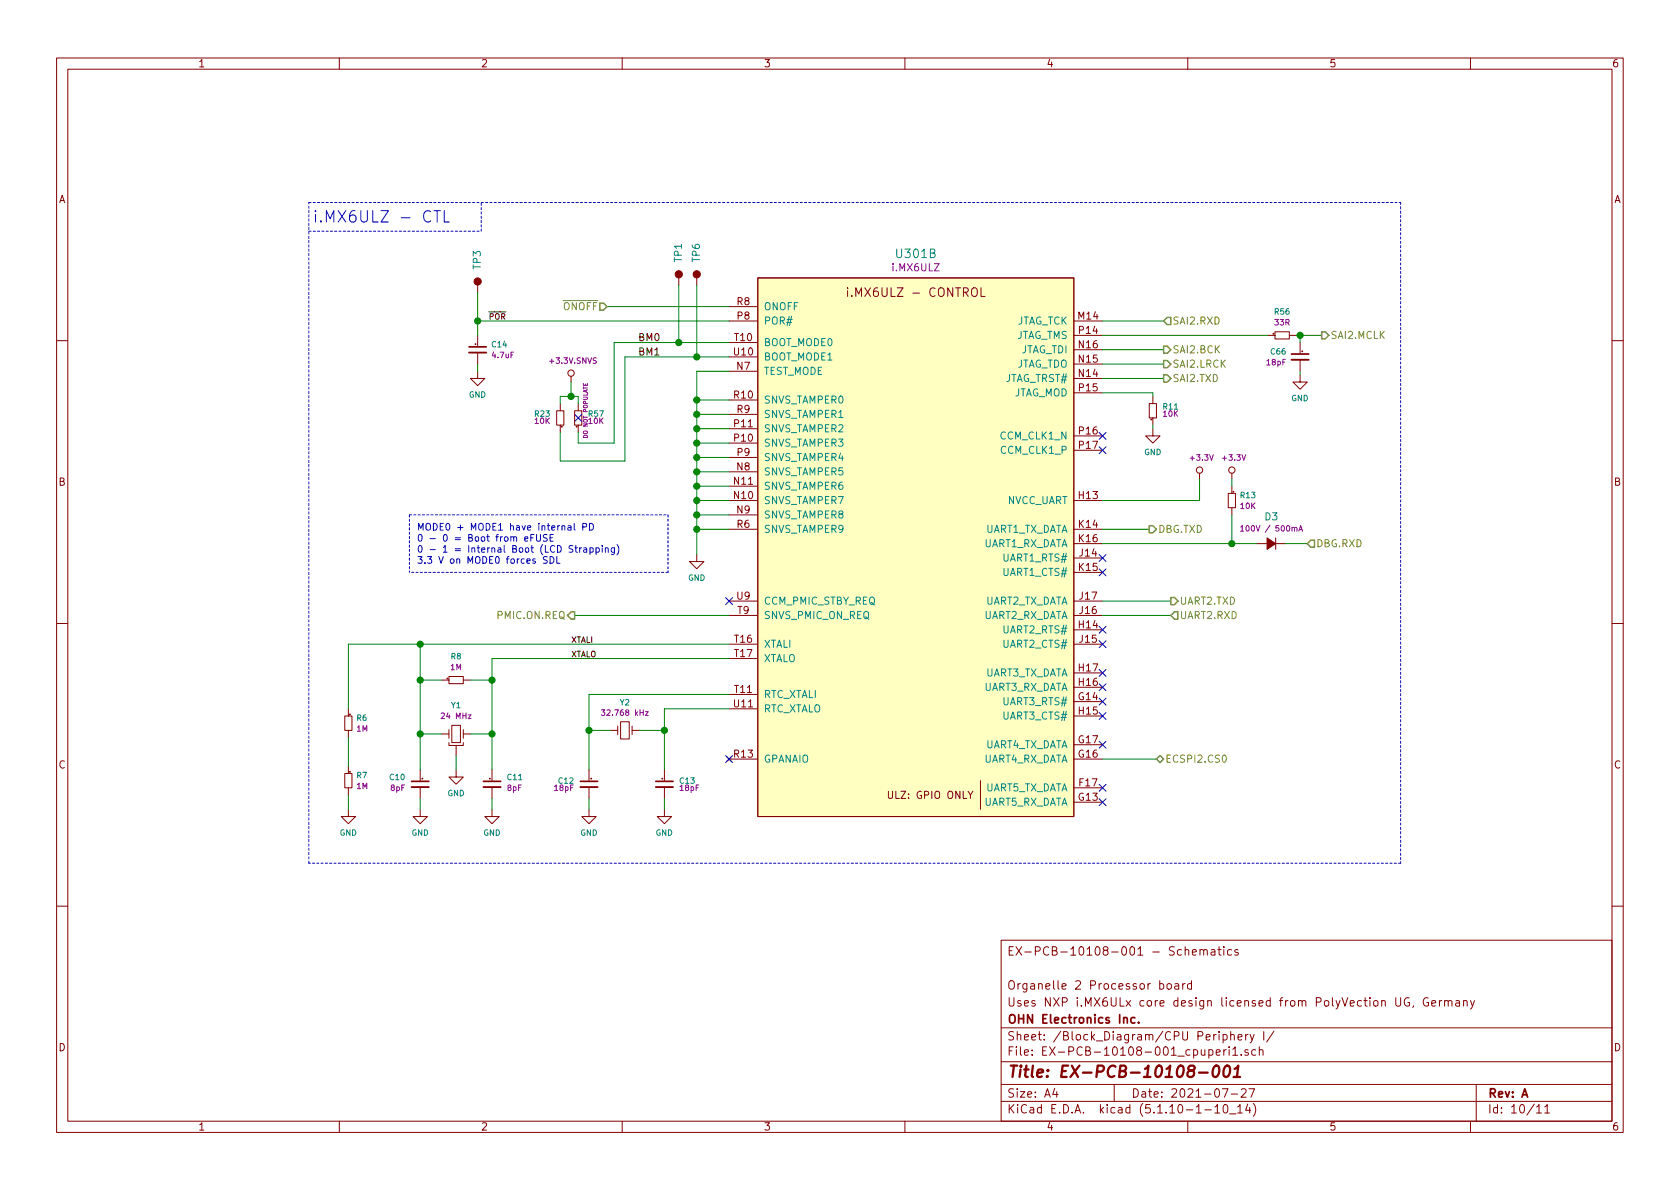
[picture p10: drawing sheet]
<svg xmlns="http://www.w3.org/2000/svg" width="297mm" height="210mm" viewBox="0 0 297 210" stroke-linecap="round" stroke-linejoin="round" font-family="sans-serif">
<g fill="none" stroke="#840000" stroke-width=".18">
<path d="M10 10.3h277v189.9h-277zM12 12.2h273v186.1h-273zM60 10.3v1.9M110 10.3v1.9M160 10.3v1.9M210 10.3v1.9M260 10.3v1.9M84.5 50.4v1.3M84.5 59.3v1.9M120 49.1v1.3M123.2 49.1v1.3M128.9 56.8h5.1"/>
<path d="M128.9 54.2h5.1M134 49.1h55.9v95.3h-55.9zM149.9 50.9v.1M149.9 51.4v1M173.5 50.9v1.5h.7M189.9 59.3h5M189.9 56.8h5M224.2 59.3h1.2M225.4 58.7h2.6v1.2h-2.6zM228 59.3h1.2M10 60.2h2M84.5 65.7v1.2h-1.3l1.3 1.3 1.2-1.3h-1.2"/>
<path d="M84.5 62.4v2M98.4 72.6h1.3v2.6h-1.3zM99.1 71.4v1.2M99.1 75.2v1.2M101 66.5v1.1M101.6 72.6h1.3v2.6h-1.3zM102.2 71.4v1.2M102.2 75.2v1.2M128.9 65.7h5.1M128.9 78.4h5.1M128.9 75.8h5.1M128.9 70.7h5.1"/>
<path d="M128.9 73.3h5.1M128.9 60.6h5.1M128.9 63.1h5.1M189.9 66.9h5M189.9 64.4h5M189.9 61.8h5M189.9 69.5h5M189.9 77.1h5M189.9 79.6h5M203.2 71.4h1.3v2.5h-1.3zM203.8 75.8v1.3h1.3l-1.3 1.3-1.2-1.3h1.2M203.8 70.1v1.3"/>
<path d="M203.8 73.9v1.3M229.9 66.3v1.3h-1.3l1.3 1.2 1.2-1.2h-1.2M229.9 60.6v1.9M229.9 63.6v2.1M285 60.2h2M123.2 98v1.3h1.3l-1.3 1.3-1.3-1.3h1.3M128.9 88.5h5.1M128.9 93.6h5.1M128.9 86h5.1M128.9 83.4h5.1M128.9 91.1h5.1M128.9 80.9h5.1"/>
<path d="M189.9 96.1h5M189.9 88.5h5M189.9 98.7h5M189.9 93.6h5M212.1 83.7v1M217.2 87.2h1.2v2.6h-1.2zM217.8 83.7v1M217.8 86v1.2M217.8 89.8v1.3M222.2 96.1h1.8M225.6 95.1v2M225.6 96.1h1.7"/>
<path d="M10 110.3h2M79.4 119.6h2.5v1.3h-2.5zM128.9 113.9h5.1M128.9 108.8h5.1M128.9 106.3h5.1M128.9 116.5h5.1M189.9 111.4h5M189.9 119h5M189.9 113.9h5M189.9 108.8h5M189.9 106.3h5M189.9 101.2h5"/>
<path d="M285 110.3h2M61 136.8h1.2v2.5h-1.2zM61 126.6h1.2v2.6h-1.2zM61.6 125.3v1.3M61.6 129.2v1.2M61.6 135.5v1.3M61.6 139.3v1.3M74.3 136.1v1.9M74.3 139.2v2M78.1 129.8h1.3M78.1 120.3h1.3M79.4 131.3v.5h2.5v-.5"/>
<path d="M79.4 129v1.6M79.9 128.3h1.5v3h-1.5zM80.6 136.1v1.3h1.3l-1.3 1.3-1.2-1.3h1.2M80.6 131.9v1.7M81.9 129v1.6M81.9 129.8h1.3M81.9 120.3h1.3M87 136.1v1.9M87 139.2v2M104.1 136.1v1.9M104.1 139.2v2M107.9 129.2h1.3"/>
<path d="M109.2 128.4v1.5M109.7 127.6h1.6v3.1h-1.6zM111.8 128.4v1.5M111.8 129.2h1.2M117.5 136.1v1.9M117.5 139.2v2M128.5 133.9l.8 .7M128.9 134.2h5.1M128.9 122.8h5.1M128.9 125.3h5.1M129.3 133.9l-.8 .7M171.2 139.9l.4 .7 .4-.7"/>
<path d="M173.4 138v5.1M189.9 139.3h5M189.9 124.1h5M189.9 134.2h5M189.9 131.7h5M189.9 126.6h5M189.9 121.5h5M61.6 143.1v1.3h1.3l-1.3 1.3-1.3-1.3h1.3M74.3 143.1v1.3h1.3l-1.3 1.3-1.3-1.3h1.3M87 143.1v1.3h1.3l-1.3 1.3-1.3-1.3h1.3M104.1 143.1v1.3h1.3l-1.3 1.3-1.2-1.3h1.2M117.5 143.1v1.3h-1.3l1.3 1.3 1.2-1.3h-1.2"/>
<path d="M189.9 141.9h5M10 160.2h2M177 166.3h108v32h-108zM205.1 174l.4-.1 .3 .3-.1 .6-.2 .1-.4-.1M206.4 174.1l.2-.2 .4 .2v.7l-.2 .1-.4-.1zM207.7 174h.6l.1 .9M208.4 174.3l-.5 .1-.2 .2 .2 .3 .5-.1M209.1 173.9v1M209.5 173.9l-.3 .1-.1 .2M209.5 168h.1a.37 .37 0 0 1 .6 .1v.8M210.7 174l-.4-.1-.3 .3v.6l.3 .1 .4-.1M210.7 173.4v1.5"/>
<path d="M210.8 168.4l.7-.1v-.3l-.5-.1-.2 .2 .1 .7h.6M212.2 168a.37 .37 0 0 1 .6 .1v.8M212.2 167.9v1M212.8 168.1l.2-.2 .4 .1 .1 .9M214.2 168h.6v.9M214.8 168.3h-.5l-.2 .2 .2 .4 .5-.1M215.3 167.9h.6M215.5 167.4v1.3l.4 .2M216.4 167.4v.2M216.4 167.9v1M217.8 168l-.5-.1-.3 .3 .1 .6 .2 .1 .5-.1M218.9 168a.37 .37 0 0 0-.6 .1l.1 .2 .5 .2v.1l-.2 .3-.4-.1"/>
<path d="M246.8 176.4v1.2l.3 .3h.3l.2-.3v-1.2M249.1 176.5a.73 .73 0 0 0-.9 .5 .73 .73 0 0 0 .6 .9l.4-.1v-.5h-.3M249.9 177.8l-.1 .3M252.5 176.5a.73 .73 0 0 0-.9 .5 .73 .73 0 0 0 .5 .9l.5-.1v-.5h-.3M253.1 177.4l.7-.1v-.3l-.4-.1-.3 .2 .1 .7h.6M254.5 176.9v1M254.9 176.9l-.3 .2-.1 .1M255.4 177.1l.2-.2 .4 .1 .1 .9M255.4 176.9v1M256.1 177.1a.36 .36 0 0 1 .3-.2 .36 .36 0 0 1 .3 .2v.8M257.4 177h.6l.1 .9M258.1 177.3l-.5 .1a.29 .29 0 0 0-.3 .2 .29 .29 0 0 0 .3 .3l.5-.1"/>
<path d="M258.8 177.1l.2-.2 .4 .1v.9M258.8 176.9v1M260 176.9l.3 1M260.7 176.9l-.5 1.4-.2 .1M285 160.2h2M60 198.3v1.9M110 198.3v1.9M160 198.3v1.9M177 194.8h108M177 191.8h108M177 187.8h108M177 181.8h108"/>
<path d="M186.5 192.5l-.4 1h1M186.8 193v1M197 191.8v3M210 198.3v1.9M213 196.3h1.2M214.8 195.8l.4-.5v1.5M214.8 196.8h.9M215 186.1l.7-.1v-.3l-.5-.1-.2 .2 .1 .7h.6M216.1 192.5h1l-.6 1.5M216.3 183l.4-.1 .3 .3-.1 .6-.2 .1-.4-.1M216.4 195.5l.3-.2a.94 .94 0 0 1 0 1.5l-.4-.3v-.6zM216.4 185.6v1"/>
<path d="M216.8 185.6l-.4 .3M217.3 185.1v.2M217.3 185.6v1M217.4 197h1.1M217.6 183.1l.2-.2 .4 .1v.9M217.6 182.4v1.5M217.7 193.5h1.1M218 185.5l.4-.4v1.5M218 186.6h.8M218.8 195.8l.5-.5v1.5M218.8 196.8h.9M218.9 183.4l.7-.1-.1-.3-.4-.1-.2 .2v.7h.6"/>
<path d="M219.5 186.5v.1M219.5 192.7l.2-.2h.3l.3 .2v.3v.2l-.9 .8h.9M220.2 182.9v1M220.6 195.2l-.4 1.1h1M220.7 185.7a.37 .37 0 0 0-.6 .1l.1 .2 .5 .2 .1 .1-.3 .3-.4-.1M220.7 182.9l-.5 .3M220.8 192.5h1l-.6 1.5M221 195.8v1M221 182.9l.4 1M221.6 195.1a1.71 1.71 0 0 1 0 2.3M221.7 182.9l-.5 1.4-.2 .1M222 185.7l-.4-.1-.3 .3 .1 .6 .2 .1 .4-.1"/>
<path d="M222.7 185.7a.37 .37 0 0 1 .6 .1v.8M222.7 185.1v1.5M223.4 182.4v1.5M225.2 182.3l-1.2 2M260 198.3v1.9M261 191.8v6.5M271.7 195.8l.4-.5v1.5M271.7 196.8h.8M273.1 195.8l.5-.5v1.5M273.1 196.8h.9"/>
<circle cx="225.1" cy="59" r=".08"/>
<circle cx="84.1" cy="60.9" r=".08"/>
<circle cx="99.3" cy="75.5" r=".08"/>
<circle cx="101" cy="66" r=".56"/>
<circle cx="102" cy="75.5" r=".08"/>
<circle cx="203.6" cy="74.2" r=".08"/>
<circle cx="230.3" cy="62.1" r=".08"/>
<circle cx="212.1" cy="83.1" r=".56"/>
<circle cx="217.8" cy="83.1" r=".56"/>
<circle cx="218.1" cy="87" r=".08"/>
<circle cx="79.1" cy="120" r=".08"/>
<circle cx="61.9" cy="136.5" r=".08"/>
<circle cx="61.9" cy="126.3" r=".08"/>
<circle cx="74.7" cy="137.7" r=".08"/>
<circle cx="86.6" cy="137.7" r=".08"/>
<circle cx="104.5" cy="137.7" r=".08"/>
<circle cx="117.1" cy="137.7" r=".08"/>
</g>
<path d="M210.4 189.3l-.3-.4 .2-.4 .6-.1 .3 .2a.45 .45 0 0 1-.4 .7 .65 .65 0 0 0-.7 .3 .65 .65 0 0 0 0 .7 .66 .66 0 0 0 .8 0 .66 .66 0 0 0 .2-.8l-.3-.2M212 189.7h1.5M214.8 188.5a.44 .44 0 0 1 .5 0 .44 .44 0 0 1 .2 .3 1.15 1.15 0 0 1-.7 1.6 1.3 1.3 0 0 1 0-1.9zM216.6 188.6a.45 .45 0 0 1 .5-.2 .45 .45 0 0 1 .3 .4 1.15 1.15 0 0 1-.7 1.6l-.2-.1a1.55 1.55 0 0 1 .1-1.7zM218.1 190.4h1.2M218.3 189l.6-.6-.2 2" fill="none" stroke="#840000" stroke-width=".41"/>
<path d="M82.9 61.3h3.1M228.3 62.6h3.1M72.8 138.2h3M85.5 138.2h3M102.6 138.2h3.1M116 138.2h3M198.7 180.1v-.1a.37 .37 0 0 1 .6 .1v.8M200.7 180l-.5-.1-.3 .3 .1 .6 .2 .1 .5-.1M201.3 180.8v.1" fill="none" stroke="#840000" stroke-width=".3"/>
<path d="M82.9 62.4h3.1M228.3 63.6h3.1M72.8 139.2h3M85.5 139.2h3M102.6 139.2h3.1M116 139.2h3" fill="none" stroke="#840000" stroke-width=".33"/>
<g fill="#840000" stroke="#840000" stroke-width=".18">
<path d="M224 95.1l1.6 1-1.6 1z"/>
<circle cx="120" cy="48.5" r=".63"/>
<circle cx="123.2" cy="48.5" r=".63"/>
<circle cx="84.5" cy="49.8" r=".63"/>
</g>
<path d="M219.4 93.2l.2-.3v1M219.4 93.9h.5M229.6 93.9l.4-1 .3 1M229.7 93.6h.5M106.3 125.5h.6l-.3 .4 .3 .2v.4l-.6-.1M114.1 125.9h.5l-.5 .6h.5" fill="none" stroke="#840084" stroke-width=".18"/>
<path d="M134 49.1h55.9v95.3h-55.9z" fill="#ffffc2" stroke="#ffffc2" stroke-width=".18"/>
<path d="M54.6 35.8h193M247.6 35.8v116.8M54.6 40.9h30.5M85.1 40.9v-5.1M72.4 91.1h45.7M72.4 91.1v10.1M118.1 91.1v10.1M118.1 101.2h-45.7M54.6 152.6v-116.8M247.6 152.6h-193" fill="none" stroke="#0000c2" stroke-width=".18" stroke-dasharray=".4 .4"/>
<g fill="none" stroke="#008400" stroke-width=".18">
<path d="M84.5 51.7v7.6M84.5 56.8h44.4M107.3 54.2h21.6M120 50.4v10.2M123.2 50.4v12.7M194.9 59.3h29.3M194.9 56.8h10.8M229.2 59.3h4.5M229.9 59.3v1.3M84.5 64.4v1.3M99.1 71.4v-1.3h3.1v1.3M101 67.6v2.5"/>
<path d="M123.2 75.8h5.7M123.2 73.3h5.7M123.2 78.4h5.7M123.2 70.7h5.7M128.9 60.6h-20.3v17.8h-6.4v-2M128.9 65.7h-5.7v32.3M128.9 63.1h-18.4v18.4h-11.4v-5.1M194.9 69.5h8.9v.6M194.9 66.9h10.8M194.9 64.4h10.8M194.9 61.8h10.8M203.8 75.2v.6"/>
<path d="M229.9 65.7v.6M123.2 93.6h5.7M123.2 88.5h5.7M123.2 91.1h5.7M123.2 86h5.7M123.2 83.4h5.7M123.2 80.9h5.7M194.9 93.6h8.3M194.9 96.1h27.3M212.1 84.7v3.8h-17.2M217.8 84.7v1.3M217.8 91.1v5"/>
<path d="M227.3 96.1h3.8M74.3 113.9v22.2M101.6 108.8h27.3M128.9 116.5h-41.9v19.6M128.9 113.9h-67.3v11.4M194.9 108.8h12.1M194.9 106.3h12.1M61.6 130.4v5.1M74.3 120.3h3.8M74.3 129.8h3.8M80.6 133.6v2.5M83.2 120.3h3.8"/>
<path d="M83.2 129.8h3.8M104.1 129.2h3.8M113 129.2h4.5M128.9 125.3h-11.4v10.8M128.9 122.8h-24.8v13.3M194.9 134.2h9.6M61.6 140.6v2.5M74.3 141.2v1.9M87 141.2v1.9M104.1 141.2v1.9M117.5 141.2v1.9"/>
</g>
<path d="M106 53.6h.7l.6 .6-.6 .7h-.7zM206.4 56.1h.6v1.3h-.6l-.7-.6zM233.7 58.7h.6l.6 .6-.6 .6h-.6zM205.7 61.2h.7l.6 .6-.6 .7h-.7zM205.7 63.7h.7l.6 .7-.6 .6h-.7zM205.7 66.3h.7l.6 .6-.6 .7h-.7zM203.2 93h.6l.7 .6-.7 .6h-.6zM231.8 95.5h.6v1.3h-.6l-.7-.7zM101 108.2h.6v1.3h-.6l-.7-.7zM207 105.7h.6l.7 .6-.7 .6h-.6zM207.6 108.2h.7v1.3h-.7l-.6-.7zM204.5 134.2l.6-.6 .6 .6-.6 .7z" fill="none" stroke="#848400" stroke-width=".25"/>
<path d="M216.2 133.6l.2-.1a.69 .69 0 0 1 .4 .7 .69 .69 0 0 1-.4 .6l-.2-.2-.1-.3z" fill="none" stroke="#848400" stroke-width=".18"/>
<g fill="none" stroke="#0000c2" stroke-width=".18">
<path d="M76.7 37.3h1.2M77.3 37.3v2M78.5 37.3v2h1M92.8 95.3l.5-.1v-.2l-.4-.1-.1 .2v.6h.5M93.9 95.1h.3M94.4 94.5h-.5v1.2M94.9 94.5v1l.2 .2h.3l.2-.2v-1M96.7 94.6l-.4-.1-.2 .1v.4l.6 .2v.3l-.2 .2h-.4M96.7 98.5l-.4-.1-.2 .1v.4l.6 .3v.2l-.2 .2h-.4M97.3 98.4a.6 .6 0 0 1 .6 .6 .6 .6 0 0 1-.6 .6zM97.3 95.1h.4M97.8 94.5h-.5v1.2h.5"/>
<path d="M98.5 98.4v1.2h.5M100.4 93h.5l.1 .7M101 93.2l-.4 .1-.2 .2 .2 .2h.4M101.3 96.5h-.5l-.1 .1v.3l.5 .2 .1 .3-.2 .3-.5-.1M101.5 92.6v1l.2 .1M101.6 96.9h.5M101.8 96.5v1l.3 .2M102.5 96.9v.8M102.8 96.9l-.3 .2M103 93.2l.6-.1 .1-.4-.2-.1h-.5v1.1M103.2 96.9h.5v.8M103.7 97.1l-.3 .1-.2 .2v.2h.5"/>
<path d="M104.2 92.6a.6 .6 0 0 1 .7 .5 .6 .6 0 0 1-.7 .6zM104.3 96.9h.3l.3 .2-.1 .5h-.5M104.3 96.9v1.2M105.4 96.9h.3l.3 .2-.2 .5h-.4M105.4 96.9v1.2M106.5 96.5v.1M106.5 96.9v.8M107 97l.5-.1v.8M107 96.9v.8M108.6 96.9v.9l-.2 .3-.3-.1M108.6 96.9h-.3l-.2 .2 .1 .5h.4M109.1 96.3a1.38 1.38 0 0 1 0 1.8"/>
</g>
<g fill="#008400" stroke="#008400" stroke-width=".25">
<circle cx="217.8" cy="96.1" r=".51"/>
<circle cx="123.2" cy="70.7" r=".51"/>
<circle cx="123.2" cy="73.3" r=".51"/>
<circle cx="229.9" cy="59.3" r=".51"/>
<circle cx="123.2" cy="75.8" r=".51"/>
<circle cx="87" cy="129.8" r=".51"/>
<circle cx="117.5" cy="129.2" r=".51"/>
<circle cx="84.5" cy="56.8" r=".51"/>
<circle cx="101" cy="70.1" r=".51"/>
<circle cx="104.1" cy="129.2" r=".51"/>
<circle cx="74.3" cy="129.8" r=".51"/>
<circle cx="123.2" cy="93.6" r=".51"/>
<circle cx="123.2" cy="91.1" r=".51"/>
<circle cx="123.2" cy="78.4" r=".51"/>
<circle cx="123.2" cy="88.5" r=".51"/>
<circle cx="123.2" cy="80.9" r=".51"/>
<circle cx="74.3" cy="120.3" r=".51"/>
<circle cx="87" cy="120.3" r=".51"/>
<circle cx="123.2" cy="83.4" r=".51"/>
<circle cx="74.3" cy="113.9" r=".51"/>
<circle cx="123.2" cy="86" r=".51"/>
<circle cx="120" cy="60.6" r=".51"/>
<circle cx="123.2" cy="63.1" r=".51"/>
</g>
<g fill="none" stroke="#000084" stroke-width=".18">
<path d="M101.6 73.3l1.2 1.2M102.8 73.3l-1.2 1.2M194.3 76.5l1.3 1.2M194.3 79l1.3 1.2M195.6 76.5l-1.3 1.2M195.6 79l-1.3 1.2M194.3 98.1l1.3 1.2M195.6 98.1l-1.3 1.2M128.3 105.7l1.2 1.2M129.5 105.7l-1.2 1.2M194.3 100.6l1.3 1.2M194.3 110.8l1.3 1.2"/>
<path d="M194.3 113.3l1.3 1.2M194.3 118.4l1.3 1.2M195.6 100.6l-1.3 1.2M195.6 110.8l-1.3 1.2M195.6 113.3l-1.3 1.2M195.6 118.4l-1.3 1.2M128.3 133.6l1.2 1.2M129.5 133.6l-1.2 1.2M194.3 131.1l1.3 1.2M194.3 138.7l1.3 1.2M194.3 123.5l1.3 1.2M194.3 126l1.3 1.2"/>
<path d="M194.3 120.9l1.3 1.2M195.6 131.1l-1.3 1.2M195.6 138.7l-1.3 1.2M195.6 123.5l-1.3 1.2M195.6 126l-1.3 1.2M195.6 120.9l-1.3 1.2M194.3 141.2l1.3 1.3M195.6 141.2l-1.3 1.3"/>
</g>
<text font-size="2.8" fill="#0000c2" x="55.2" y="39.4">i.MX6ULZ - CTL</text>
<text font-size="2.8" fill="#840000" x="178" y="190.5">Title: EX-PCB-10108-001</text>
<text font-size="2.1" fill="#008484" x="158.6" y="45.6">U301B</text>
<g font-size="2.1" fill="#840000">
<text x="150.9" y="52.5">i.MX6ULZ - CONTROL</text>
<text x="178" y="169">EX-PCB-10108-001 - Schematics</text>
<text x="178" y="178">Uses NXP i.MX6ULx core design licensed from PolyVection UG, Germany</text>
<text x="178" y="175">Organelle 2 Processor board</text>
<text x="178" y="184">Sheet: /Block_Diagram/CPU Periphery I/</text>
<text x="178" y="181">OHN Electronics Inc.</text>
<text x="178" y="186.7">File: EX-PCB-10108-001_cpuperi1.sch</text>
<text x="178" y="196.9">KiCad E.D.A. kicad (5.1.10-1-10_14)</text>
<text x="178" y="194.1">Size: A4</text>
<text x="200" y="194.1">Date: 2021-07-27</text>
<text x="263" y="194.1">Rev: A</text>
<text x="263" y="196.9">Id: 10/11</text>
</g>
<g font-size="1.8" fill="#840000">
<text x="35" y="11.9">1</text>
<text x="85" y="11.9">2</text>
<text x="135" y="11.9">3</text>
<text x="185" y="11.9">4</text>
<text x="235" y="11.9">5</text>
<text x="285" y="11.9">6</text>
<text x="10.4" y="35.9">A</text>
<text x="285.4" y="35.9">A</text>
<text x="130.3" y="54">R8</text>
<text x="130.4" y="56.5">P8</text>
<text x="190.7" y="56.5">M14</text>
<text x="190.8" y="59">P14</text>
<text x="129.8" y="62.9">U10</text>
<text x="129.9" y="60.3">T10</text>
<text x="130.3" y="65.4">N7</text>
<text x="190.8" y="64.1">N15</text>
<text x="190.8" y="61.6">N16</text>
<text x="129.8" y="70.5">R10</text>
<text x="190.8" y="66.7">N14</text>
<text x="190.8" y="69.2">P15</text>
<text x="129.9" y="75.6">P11</text>
<text x="130.3" y="73">R9</text>
<text x="190.8" y="76.8">P16</text>
<text x="129.9" y="78.1">P10</text>
<text x="130.3" y="83.2">N8</text>
<text x="130.4" y="80.6">P9</text>
<text x="190.8" y="79.4">P17</text>
<text x="10.4" y="85.9">B</text>
<text x="129.8" y="88.3">N10</text>
<text x="129.8" y="85.7">N11</text>
<text x="190.8" y="88.3">H13</text>
<text x="285.4" y="85.9">B</text>
<text x="130.3" y="90.8">N9</text>
<text x="130.3" y="93.3">R6</text>
<text x="190.8" y="93.3">K14</text>
<text x="190.8" y="95.9">K16</text>
<text x="190.8" y="101">K15</text>
<text x="190.9" y="98.4">J14</text>
<text x="130.3" y="106">U9</text>
<text x="190.9" y="106">J17</text>
<text x="129.9" y="113.7">T16</text>
<text x="130.4" y="108.6">T9</text>
<text x="190.8" y="111.1">H14</text>
<text x="190.9" y="113.7">J15</text>
<text x="190.9" y="108.6">J16</text>
<text x="129.9" y="116.2">T17</text>
<text x="190.8" y="118.7">H17</text>
<text x="129.8" y="125.1">U11</text>
<text x="129.9" y="122.5">T11</text>
<text x="190.7" y="123.8">G14</text>
<text x="190.8" y="121.3">H16</text>
<text x="190.7" y="131.4">G17</text>
<text x="190.8" y="126.4">H15</text>
<text x="10.4" y="135.9">C</text>
<text x="129.8" y="134">R13</text>
<text x="190.7" y="134">G16</text>
<text x="285.4" y="135.9">C</text>
<text x="157.3" y="141.3">ULZ: GPIO ONLY</text>
<text x="190.7" y="141.6">G13</text>
<text x="190.9" y="139.1">F17</text>
<text x="10.4" y="185.9">D</text>
<text x="285.4" y="185.9">D</text>
<text x="35" y="199.9">1</text>
<text x="85" y="199.9">2</text>
<text x="135" y="199.9">3</text>
<text x="185" y="199.9">4</text>
<text x="235" y="199.9">5</text>
<text x="285" y="199.9">6</text>
</g>
<g font-size="1.8" fill="#008484">
<text x="85" y="47.6" transform="rotate(-90 85 47.6)">TP3</text>
<text x="120.6" y="46.3" transform="rotate(-90 120.6 46.3)">TP1</text>
<text x="123.7" y="46.3" transform="rotate(-90 123.7 46.3)">TP6</text>
<text x="135" y="57.4">POR#</text>
<text x="135" y="54.9">ONOFF</text>
<text x="179.4" y="59.9">JTAG_TMS</text>
<text x="179.5" y="57.4">JTAG_TCK</text>
<text x="135" y="61.2">BOOT_MODE0</text>
<text x="135" y="63.7">BOOT_MODE1</text>
<text x="179.4" y="65">JTAG_TDO</text>
<text x="180.3" y="62.5">JTAG_TDI</text>
<text x="135" y="66.3">TEST_MODE</text>
<text x="135" y="71.4">SNVS_TAMPER0</text>
<text x="177.5" y="67.6">JTAG_TRST#</text>
<text x="179" y="70.1">JTAG_MOD</text>
<text x="135" y="76.4">SNVS_TAMPER2</text>
<text x="135" y="73.9">SNVS_TAMPER1</text>
<text x="177" y="77.7">CCM_CLK1_N</text>
<text x="135" y="79">SNVS_TAMPER3</text>
<text x="135" y="81.5">SNVS_TAMPER4</text>
<text x="177.1" y="80.3">CCM_CLK1_P</text>
<text x="135" y="89.1">SNVS_TAMPER7</text>
<text x="135" y="86.6">SNVS_TAMPER6</text>
<text x="135" y="84.1">SNVS_TAMPER5</text>
<text x="178" y="89.1">NVCC_UART</text>
<text x="135" y="91.7">SNVS_TAMPER8</text>
<text x="135" y="94.2">SNVS_TAMPER9</text>
<text x="173.8" y="94.2">UART1_TX_DATA</text>
<text x="223.7" y="92">D3</text>
<text x="173.6" y="96.8">UART1_RX_DATA</text>
<text x="177.4" y="99.3">UART1_RTS#</text>
<text x="177.4" y="101.8">UART1_CTS#</text>
<text x="135" y="106.9">CCM_PMIC_STBY_REQ</text>
<text x="173.8" y="106.9">UART2_TX_DATA</text>
<text x="135" y="109.5">SNVS_PMIC_ON_REQ</text>
<text x="173.6" y="109.5">UART2_RX_DATA</text>
<text x="177.4" y="112">UART2_RTS#</text>
<text x="135" y="114.5">XTALI</text>
<text x="135" y="117.1">XTALO</text>
<text x="173.8" y="119.6">UART3_TX_DATA</text>
<text x="177.4" y="114.5">UART2_CTS#</text>
<text x="135" y="123.4">RTC_XTALI</text>
<text x="135" y="126">RTC_XTALO</text>
<text x="173.6" y="122.2">UART3_RX_DATA</text>
<text x="177.4" y="124.7">UART3_RTS#</text>
<text x="177.4" y="127.2">UART3_CTS#</text>
<text x="135" y="134.9">GPANAIO</text>
<text x="173.6" y="134.9">UART4_RX_DATA</text>
<text x="173.8" y="132.3">UART4_TX_DATA</text>
<text x="173.6" y="142.5">UART5_RX_DATA</text>
<text x="173.8" y="139.9">UART5_TX_DATA</text>
</g>
<text font-size="1.8" fill="#840084" x="157.9" y="48">i.MX6ULZ</text>
<g font-size="1.8" fill="#848400">
<text x="99.6" y="54.9">ONOFF</text>
<text x="207.3" y="57.4">SAI2.RXD</text>
<text x="235.2" y="59.9">SAI2.MCLK</text>
<text x="207.3" y="62.5">SAI2.BCK</text>
<text x="207.3" y="65">SAI2.LRCK</text>
<text x="207.3" y="67.6">SAI2.TXD</text>
<text x="204.7" y="94.2">DBG.TXD</text>
<text x="232.7" y="96.8">DBG.RXD</text>
<text x="208.5" y="106.9">UART2.TXD</text>
<text x="88.2" y="109.5">PMIC.ON.REQ</text>
<text x="208.5" y="109.5">UART2.RXD</text>
<text x="206" y="134.9">ECSPI2.CS0</text>
</g>
<g font-size="1.8">
<text x="113.1" y="60.3">BM0</text>
<text x="113.1" y="62.9">BM1</text>
</g>
<g font-size="1.7" fill="#0000c2">
<text x="73.7" y="93.8">MODE0 + MODE1 have internal PD</text>
<text x="73.7" y="95.8">0 - 0 = Boot from eFUSE</text>
<text x="73.7" y="97.7">0 - 1 = Internal Boot (LCD Strapping)</text>
<text x="73.7" y="99.7">3.3 V on MODE0 forces SDL</text>
</g>
<g font-size="1.4">
<text x="86.4" y="56.5">POR</text>
<text x="101" y="113.7">XTALI</text>
<text x="101" y="116.2">XTALO</text>
</g>
<g font-size="1.4" fill="#008484">
<text x="225.4" y="55.6">R56</text>
<text x="87" y="61.4">C14</text>
<text x="224.7" y="62.7">C66</text>
<text x="82.9" y="70.3">GND</text>
<text x="228.3" y="70.9">GND</text>
<text x="94.6" y="73.7">R23</text>
<text x="104.1" y="73.7">R57</text>
<text x="205.7" y="72.4">R11</text>
<text x="202.3" y="80.5">GND</text>
<text x="219.4" y="88.1">R13</text>
<text x="121.7" y="102.7">GND</text>
<text x="79.8" y="116.6">R8</text>
<text x="79.8" y="125.2">Y1</text>
<text x="109.7" y="124.7">Y2</text>
<text x="63.1" y="127.5">R6</text>
<text x="63.1" y="137.6">R7</text>
<text x="69" y="137.9">C10</text>
<text x="89.8" y="137.9">C11</text>
<text x="79.1" y="140.8">GND</text>
<text x="98.8" y="138.6">C12</text>
<text x="120.2" y="138.6">C13</text>
<text x="60.1" y="147.8">GND</text>
<text x="72.8" y="147.8">GND</text>
<text x="85.5" y="147.8">GND</text>
<text x="102.6" y="147.8">GND</text>
<text x="115.9" y="147.8">GND</text>
</g>
<g font-size="1.4" fill="#840084">
<text x="225.4" y="57.5">33R</text>
<text x="87.1" y="63.3">4.7uF</text>
<text x="97.4" y="64.3">+3.3V.SNVS</text>
<text x="224" y="64.6">18pF</text>
<text x="94.6" y="74.9">10K</text>
<text x="104.1" y="74.9">10K</text>
<text x="205.7" y="73.7">10K</text>
<text x="210.6" y="81.5">+3.3V</text>
<text x="216.3" y="81.5">+3.3V</text>
<text x="219.4" y="90">10K</text>
<text x="220.3" y="94">100V / 500mA</text>
<text x="79.7" y="118.5">1M</text>
<text x="63.1" y="129.4">1M</text>
<text x="78.3" y="127.1">24 MHz</text>
<text x="107" y="126.6">32.768 kHz</text>
<text x="63.1" y="139.5">1M</text>
<text x="69.1" y="139.8">8pF</text>
<text x="89.7" y="139.8">8pF</text>
<text x="98.1" y="139.8">18pF</text>
<text x="120.3" y="139.8">18pF</text>
</g>
<text font-size="1" fill="#840084" x="103.9" y="77.4" transform="rotate(-90 103.9 77.4)">DO NOT POPULATE</text>
</svg>
